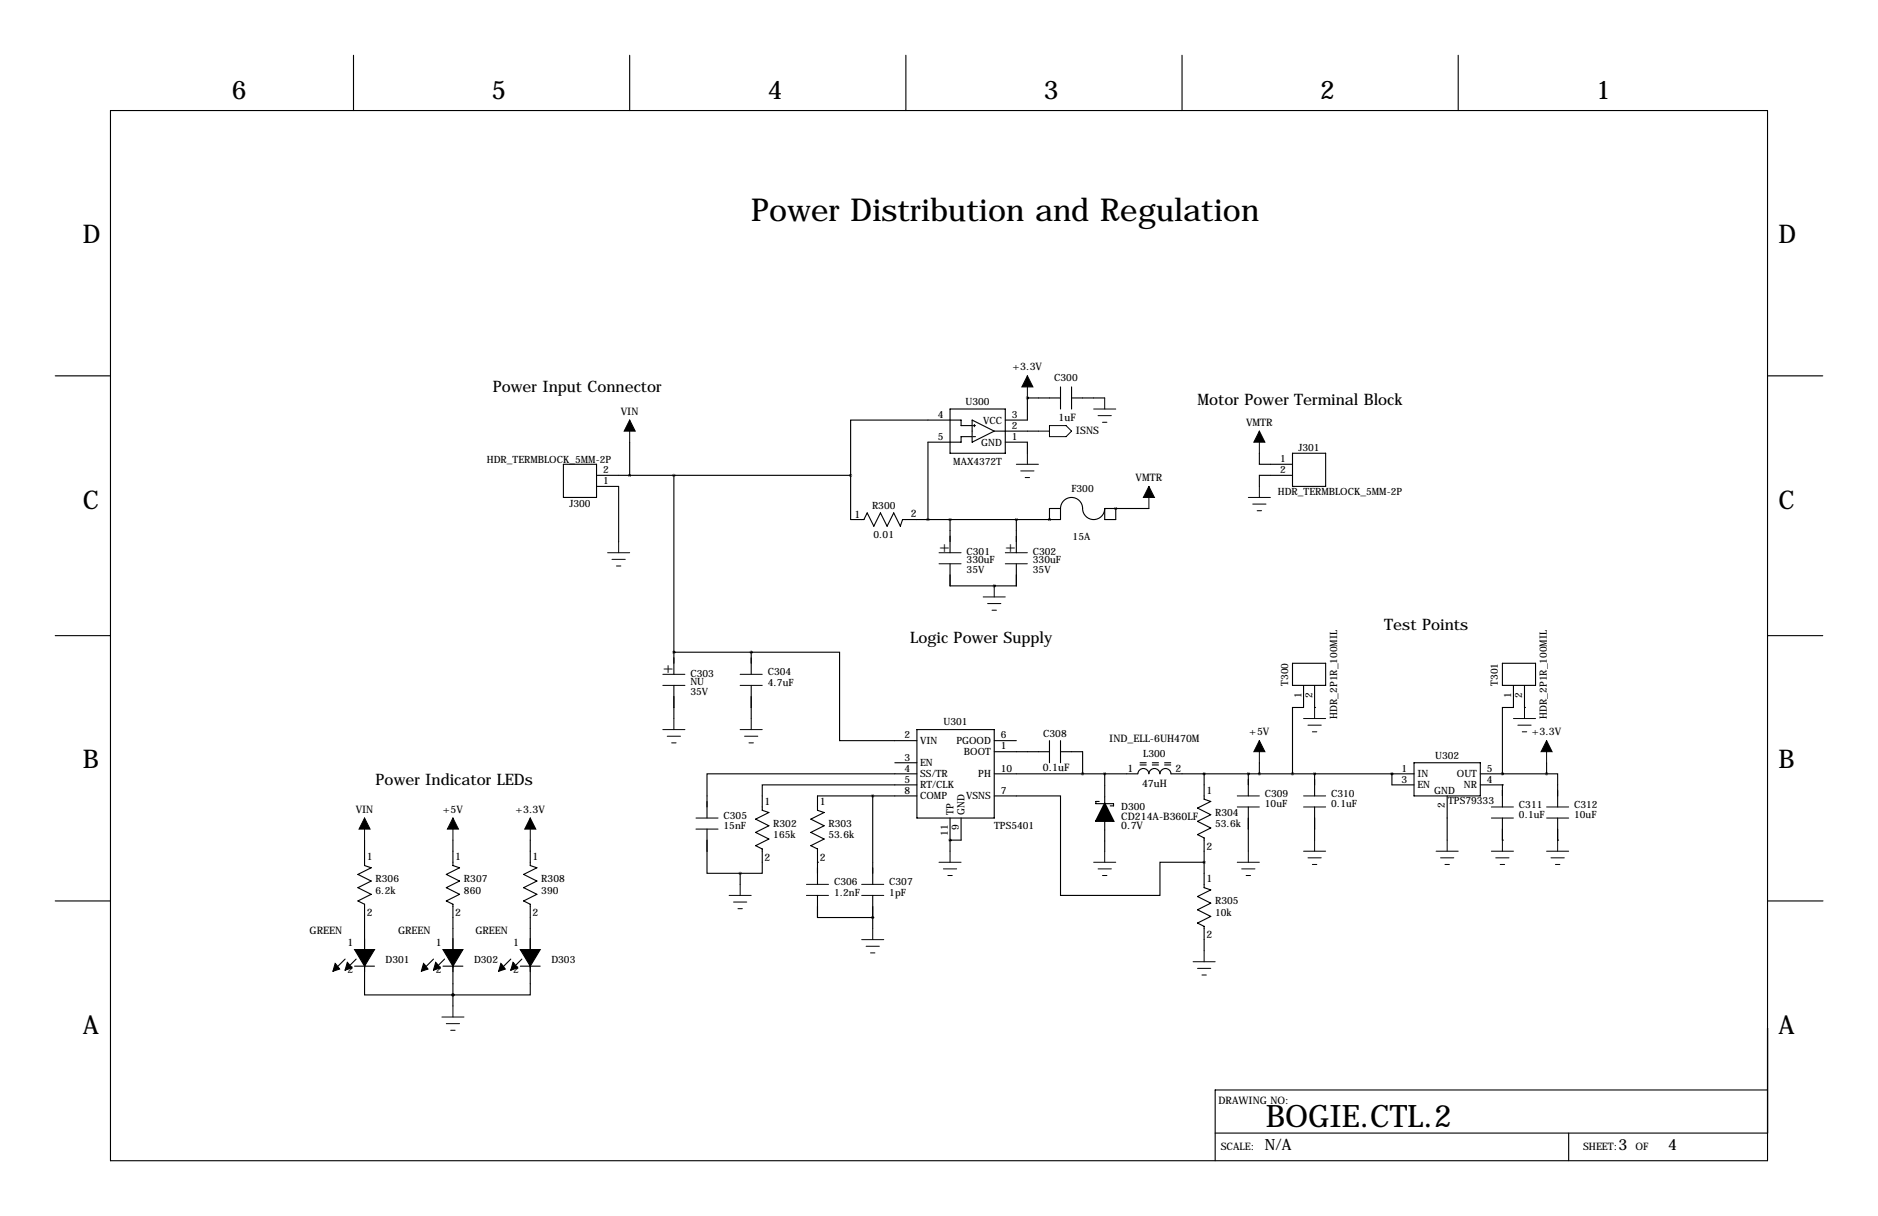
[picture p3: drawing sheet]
<svg xmlns="http://www.w3.org/2000/svg" width="432mm" height="279mm" viewBox="0 0 432 279" stroke-linecap="round" stroke-linejoin="round" font-family="sans-serif">
<g fill="none" stroke="#000" stroke-width=".25">
<path d="M81.3 12.7v12.7M144.8 12.7v12.7M208.3 12.7v12.7M271.8 12.7v12.7M335.3 12.7v12.7M25.4 25.4h381v241.3h-381zM12.7 86.4h12.7M218.4 94h12.7v10.1h-12.7zM223.5 97.8h-2.5v-1.3h-25.4v12.7M223.5 96.5l5.1 2.6-5.1 2.5zM223.8 97.8h.5M224 97.5v.5"/>
<path d="M228.6 99.1h10.2M236.2 91.4h.1M236.2 91.4v5.1h-5.1M236.2 91.4h7.6M243.8 88.9v5.1M246.4 91.4h7.6M246.4 88.9v5.1M406.4 86.4h12.7M129.5 106.7h7.7v7.6h-7.7zM137.2 109.2h7.6M137.2 111.8h5v12.7M144.8 101.6v7.6"/>
<path d="M144.8 109.2h50.8M154.9 109.2v45.7M195.6 109.2v10.2h3l.8-1.5 1.5 3 1.5-3 1.6 3 1.5-3 1.5 3 .5-1.5h36.3v-2.6M218.4 119.4v7.6M223.5 100.3h-2.5v1.3h-7.6v17.8M223.8 100.3h.5M231.1 101.6h5.1v2.5M233.7 119.4v7.6M241.3 119.4h.1M243.8 116.8a2.54 2.54 0 0 1 2.6-2.5 2.54 2.54 0 0 1 2.5 2.5 2.54 2.54 0 0 0 2.6 2.6 2.54 2.54 0 0 0 2.5-2.6M243.8 116.8h-2.5v2.6M254 116.8v2.6h2.5v-2.6"/>
<path d="M254 116.8h10.2M256.5 116.8h.1M289.6 104.1v2.6h7.6M297.2 109.2h-7.6v2.6M297.2 104.1h7.6v7.7h-7.6zM218.4 129.5v5.1h15.3v-5.1M228.6 134.6h.1M12.7 146h12.7M154.9 149.9h.1M154.9 157.5v7.6M154.9 149.9h17.8M172.7 149.9h20.3v20.3h17.8"/>
<path d="M172.7 149.9h.1M172.7 149.9v5M172.7 157.5v7.6M297.2 152.4h7.6v5.1h-7.6zM299.7 157.5v5.1h-2.5v15.2M302.3 157.5v5.1M345.4 152.4h7.7v5.1h-7.7zM348 157.5v5.1h-2.6v15.2M350.5 157.5v5.1M406.4 146h12.7M205.7 175.3h5.1M210.8 177.8h-48.2v10.2"/>
<path d="M210.8 167.6h17.8v20.4h-17.8zM228.6 177.8h33a1.27 1.27 0 0 1 1.3-1.2 1.27 1.27 0 0 1 1.3 1.2 1.27 1.27 0 0 1 1.2-1.2 1.27 1.27 0 0 1 1.3 1.2 1.27 1.27 0 0 1 1.3-1.2 1.27 1.27 0 0 1 1.2 1.2h55.9M228.6 170.2h5.1M228.6 172.7h12.7M241.3 170.2v5.1M243.8 170.2v5.1M243.8 172.7h5.1v5.1M254 177.8v6.8M276.9 177.8v5.8l1.5 .5-3.1 1.6 3.1 1.5-3.1 1.5 3.1 1.5-3.1 1.6 1.6 .7v11.5l1.5 .5-3.1 1.5 3.1 1.5-3.1 1.5 3.1 1.6-3.1 1.5 1.6 .8v5.5M287 177.8h.1M287 177.8v5.1M289.6 175.3v2.5"/>
<path d="M302.3 177.8h.1M302.3 162.6h.1M302.3 177.8v5.1M320 177.8h.1M320 177.8v2.5h5.1M325.1 175.3h15.3v7.6h-15.3zM340.4 177.8h15.2M345.4 177.8h.1M350.5 162.6h.1M355.6 177.8h2.5v7.6M355.6 175.3v2.5M83.8 193v5.9l1.5 .5-3 1.5 3 1.5-3 1.6 3 1.5-3 1.5 1.5 .8v20.8h20.3"/>
<path d="M104.1 193v5.9l1.6 .5-3.1 1.5 3.1 1.5-3.1 1.6 3.1 1.5-3.1 1.5 1.5 .8v23.3M121.9 193v5.9l1.5 .5-3 1.5 3 1.5-3 1.6 3 1.5-3 1.5 1.5 .8v20.8h-17.8M162.6 190.5v10.2h7.6M188 198.1h.1M200.7 182.9v20.3M210.8 180.3h-35.5v5.9l1.5 .5-3.1 1.5 3.1 1.5-3.1 1.6 3.1 1.5-3.1 1.5 1.6 .8v5.6h-5.1M210.8 182.9h-22.8v3.3l1.5 .5-3.1 1.5 3.1 1.5-3.1 1.6 3.1 1.5-3.1 1.5 1.6 .8v8.1M218.4 193h.1M218.4 188v7.6M221 188v5h-2.6M228.6 182.9h15.2v22.8h22.9v-7.6h10.2M252.7 184.1h-.7v.6h4v.5h-.7"/>
<path d="M254 188.7v6.9M287 185.4v10.2M302.3 185.4v7.6M332.7 182.9v10.1M340.4 180.3h5M345.4 180.3h.1M345.4 193h.1M345.4 180.3v5.1M345.4 188v5M358.1 193h.1M358.1 188v5M12.7 207h12.7"/>
<path d="M170.2 200.7v2.5M188 205.7v5.1h12.7M200.7 210.8h.1M200.7 205.7v7.7M406.5 207h12.7M79.3 220.4l-2.5 2.5M81.5 222h4.6M81.9 220.4l-2.6 2.5M99.7 220.4l-2.6 2.5M101.9 222h4.5M102.2 220.4l-2.5 2.5M104.1 228.6h.1"/>
<path d="M117.4 220.4l-2.5 2.5M119.6 222h4.6M120 220.4l-2.6 2.5M406.4 250.4h-127v16.3M279.4 260.3h127M360.7 260.3v6.4"/>
</g>
<path d="M262.1 175.8h7.6M262.1 175.3h7.6" fill="none" stroke="#000" stroke-width=".25" stroke-dasharray="1.4 1.4"/>
<g fill="none" stroke="#000" stroke-width=".23">
<path d="M144.8 96.5v5.1M236.2 86.4v5M238.8 99.1h2.5M241.3 97.8h3.8l1.3 1.3-1.3 1.2h-3.8zM251.5 94h5M252.5 95.5h3M253.5 97h1M254 91.4v2.6M289.6 99.1v5M233.7 106.7h5.1M234.7 108.2h3M235.7 109.7h1"/>
<path d="M236.2 104.1v2.6M264.2 111.8v5M287 114.3h5.1M288 115.8h3.1M289.1 117.3h1M289.6 111.8v2.5M139.7 127h5.1M140.7 128.5h3.1M141.7 130h1M142.2 124.5v2.5M215.9 127h5.1M215.9 129.5h5.1"/>
<path d="M226.1 137.2h5M227.1 138.7h3M228.6 134.6v2.6M231.1 127h5.1M231.1 129.5h5.1M152.4 154.9h5.1M152.4 157.5h5.1M170.2 154.9h5.1M170.2 157.5h5.1M228.1 140.2h1M152.4 167.6h5.1M153.4 169.2h3.1"/>
<path d="M154.4 170.7h1M154.9 165.1v2.5M170.2 167.6h5.1M171.2 169.2h3M172.2 170.7h1M172.7 165.1v2.5M289.6 170.2v5.1M299.7 165.1h5.1M300.7 166.6h3.1M301.8 168.1h1M302.3 162.6v2.5M348 165.1h5.1"/>
<path d="M349 166.6h3M350 168.1h1M350.5 162.6v2.5M355.6 170.2v5.1M83.8 188v5M104.1 188v5M121.9 188v5M160 188h5.1M160 190.5h5.1M215.9 198.1h5.1M216.9 199.6h3.1M218.4 195.6v2.5"/>
<path d="M251.5 198.1h5M252.5 199.6h3M254 195.6v2.5M284.5 182.9h5.1M284.5 185.4h5.1M284.5 198.1h5.1M285.5 199.6h3M287 195.6v2.5M299.7 182.9h5.1M299.7 185.4h5.1M299.7 195.6h5.1M300.7 197.1h3.1"/>
<path d="M301.8 198.6h1M302.3 193v2.6M330.2 195.6h5.1M331.2 197.1h3.1M332.2 198.6h1M332.7 193v2.6M342.9 185.4h5.1M342.9 188h5.1M342.9 195.6h5.1M343.9 197.1h3.1M344.9 198.6h1M345.4 193v2.6"/>
<path d="M355.6 185.4h5.1M355.6 188h5.1M355.6 195.6h5.1M356.6 197.1h3.1M357.6 198.6h1M358.1 193v2.6M167.6 205.7h5.1M168.7 207.3h3M169.7 208.8h1M170.2 203.2v2.5M185.4 203.2h5.1M185.4 205.7h5.1"/>
<path d="M198.1 203.2h5.1M198.1 205.7h5.1M198.1 215.9h5.1M199.1 217.4h3.1M200.2 218.9h1M200.7 213.4v2.5M217.9 201.2h1M253.5 201.2h1M276.9 218.4v2.6M286.5 201.2h1M101.6 233.7h5.1M102.6 235.2h3.1"/>
<path d="M103.6 236.7h1M104.1 231.1v2.6M274.3 221h5.1M275.3 222.5h3.1M276.4 224h1"/>
</g>
<path d="M254 184.6l2 4.1h-4z" fill="#000" stroke="#000" stroke-width=".38"/>
<path d="M83.8 218.2h2.3l-2.3 3.8zM81.5 218.2h2.3v3.8zM104.1 218.2h2.3l-2.3 3.8zM101.9 218.2h2.2v3.8zM121.9 218.2h2.3l-2.3 3.8zM119.6 218.2h2.3v3.8zM77.1 221.4l1 1.3-1.5 .5zM79.9 221.1l1 1.3-1.6 .5zM97.4 221.4l1 1.3-1.5 .5zM100.2 221.1l1 1.3-1.5 .5zM115.2 221.4l1 1.3-1.5 .5zM118 221.1l1 1.3-1.6 .5z" fill="#000" stroke="#000" stroke-width=".25"/>
<path d="M144.8 96.5l1.2 2.6h-2.5zM236.2 86.4l1.3 2.5h-2.6zM289.6 99.1l1.2 2.5h-2.5zM264.2 111.8l1.2 2.5h-2.5zM289.6 170.2l1.2 2.5h-2.5zM355.6 170.2l1.3 2.5h-2.6zM83.8 188l1.3 2.5h-2.6zM104.1 188l1.3 2.5h-2.5zM121.9 188l1.3 2.5h-2.6z" fill="#000" stroke="#000" stroke-width=".23"/>
<path d="M213.3 119.4a.05 .05 0 0 0 .1 0 .05 .05 0 0 0-.1 0zM256.5 116.8a.05 .05 0 0 0 .1 0 .05 .05 0 0 0-.1 0zM218.4 193a.05 .05 0 0 0 .1 0 .05 .05 0 0 0-.1 0zM276.8 198.1a.05 .05 0 0 0 .1 0 .05 .05 0 0 0-.1 0zM276.8 177.8a.05 .05 0 0 0 .1 0 .05 .05 0 0 0-.1 0zM200.6 210.8a.05 .05 0 0 0 .1 0 .05 .05 0 0 0-.1 0zM200.6 182.9a.05 .05 0 0 0 .1 0 .05 .05 0 0 0-.1 0zM289.5 177.8a.05 .05 0 0 0 .1 0 .05 .05 0 0 0-.1 0zM302.2 177.8a.05 .05 0 0 0 .1 0 .05 .05 0 0 0-.1 0zM345.4 177.8a.05 .05 0 0 0 .1 0 .05 .05 0 0 0-.1 0zM154.9 109.2a.05 .05 0 0 0 .1 0 .05 .05 0 0 0-.1 0zM154.9 149.9a.05 .05 0 0 0 .1 0 .05 .05 0 0 0-.1 0zM104.1 228.6a.05 .05 0 0 0 .1 0 .05 .05 0 0 0-.1 0zM104.1 228.6a.05 .05 0 0 0 .1 0 .05 .05 0 0 0-.1 0zM218.4 119.4a.05 .05 0 0 0 .1 0 .05 .05 0 0 0-.1 0zM320 177.8a.05 .05 0 0 0 .1 0 .05 .05 0 0 0-.1 0z" fill="#000" stroke="#000" stroke-width=".63"/>
<text font-size="7.3" x="172.7" y="50.8">Power Distribution and Regulation</text>
<text font-size="7.1" x="291" y="259">BOGIE.CTL.2</text>
<g font-size="5.9">
<text x="53.3" y="22.9">6</text>
<text x="113" y="22.9">5</text>
<text x="176.5" y="22.9">4</text>
<text x="240" y="22.9">3</text>
<text x="303.5" y="22.9">2</text>
<text x="367" y="22.9">1</text>
<text x="19" y="55.9">D</text>
<text x="408.9" y="55.9">D</text>
<text x="19" y="116.8">C</text>
<text x="408.9" y="116.8">C</text>
<text x="19" y="176.5">B</text>
<text x="408.9" y="176.5">B</text>
<text x="19" y="237.5">A</text>
<text x="408.9" y="237.5">A</text>
</g>
<g font-size="3.6">
<text x="113.3" y="90.2">Power Input Connector</text>
<text x="275.3" y="93">Motor Power Terminal Block</text>
<text x="215.9" y="126.7">+</text>
<text x="231.1" y="126.7">+</text>
<text x="209.3" y="147.8">Logic Power Supply</text>
<text x="318.3" y="144.8">Test Points</text>
<text x="152.4" y="154.7">+</text>
<text x="86.4" y="180.3">Power Indicator LEDs</text>
<text x="290.8" y="264.1">N/A</text>
<text x="372.1" y="264.1">3</text>
<text x="383.5" y="264.1">4</text>
</g>
<g font-size="2.4">
<text x="232.8" y="85.1">+3.3V</text>
<text x="142.7" y="95.2">VIN</text>
<text x="243.4" y="96.7">1uF</text>
<text x="247.4" y="99.8">ISNS</text>
<text x="286.5" y="97.8">VMTR</text>
<text x="261.1" y="110.5">VMTR</text>
<text x="196.4" y="119">1</text>
<text x="209.5" y="118.9">2</text>
<text x="255" y="170.6">IND_ELL-6UH470M</text>
<text x="287.3" y="168.9">+5V</text>
<text x="352.2" y="168.9">+3.3V</text>
<text x="239.8" y="177.2">0.1uF</text>
<text x="259.2" y="177.3">1</text>
<text x="270.3" y="177.3">2</text>
<text x="175.8" y="184.9">1</text>
<text x="188.5" y="184.9">1</text>
<text x="262.6" y="180.7">47uH</text>
<text x="277.4" y="182.4">1</text>
<text x="81.8" y="186.7">VIN</text>
<text x="101.8" y="186.7">+5V</text>
<text x="118.5" y="186.7">+3.3V</text>
<text x="257.8" y="188.3">CD214A-B360LF</text>
<text x="257.8" y="190.6">0.7V</text>
<text x="84.3" y="197.6">1</text>
<text x="104.6" y="197.6">1</text>
<text x="122.4" y="197.6">1</text>
<text x="175.8" y="197.7">2</text>
<text x="188.5" y="197.7">2</text>
<text x="277.4" y="195.2">2</text>
<text x="277.4" y="202.7">1</text>
<text x="71.2" y="214.6">GREEN</text>
<text x="84.3" y="210.4">2</text>
<text x="91.5" y="214.6">GREEN</text>
<text x="104.6" y="210.4">2</text>
<text x="109.3" y="214.6">GREEN</text>
<text x="122.4" y="210.4">2</text>
<text x="277.4" y="215.5">2</text>
<text x="79.9" y="217.3">1</text>
<text x="100.2" y="217.3">1</text>
<text x="118" y="217.3">1</text>
<text x="79.9" y="223.5">2</text>
<text x="100.2" y="223.5">2</text>
<text x="118" y="223.5">2</text>
<text x="280.2" y="253.7">DRAWING NO:</text>
<text x="280.7" y="264.2">SCALE:</text>
<text x="364" y="264.2">SHEET:</text>
<text x="376.1" y="264.2">OF</text>
</g>
<g font-size="2.3">
<text x="242.4" y="87.6">C300</text>
<text x="222" y="93">U300</text>
<text x="215.6" y="96">4</text>
<text x="215.6" y="101.1">5</text>
<text x="226" y="97.3">VCC</text>
<text x="232.7" y="96">3</text>
<text x="232.7" y="98.6">2</text>
<text x="232.7" y="101.1">1</text>
<text x="111.9" y="106.4">HDR_TERMBLOCK_5MM-2P</text>
<text x="219.2" y="106.8">MAX4372T</text>
<text x="225.6" y="102.4">GND</text>
<text x="294.3" y="106.2">1</text>
<text x="298.6" y="103.6">J301</text>
<text x="138.7" y="111.3">1</text>
<text x="138.7" y="108.7">2</text>
<text x="246.4" y="113">F300</text>
<text x="293.8" y="113.6">HDR_TERMBLOCK_5MM-2P</text>
<text x="294.3" y="108.7">2</text>
<text x="130.9" y="116.4">J300</text>
<text x="200.5" y="116.8">R300</text>
<text x="200.8" y="123.5">0.01</text>
<text x="246.6" y="124">15A</text>
<text x="222.2" y="127.5">C301</text>
<text x="222.2" y="131.7">35V</text>
<text x="222.2" y="129.4">330uF</text>
<text x="237.5" y="127.5">C302</text>
<text x="237.5" y="131.7">35V</text>
<text x="237.5" y="129.4">330uF</text>
<text x="158.7" y="155.4">C303</text>
<text x="176.5" y="155.2">C304</text>
<text x="158.7" y="159.6">35V</text>
<text x="158.7" y="157.3">NU</text>
<text x="176.5" y="157.6">4.7uF</text>
<text x="296.2" y="157.6" transform="rotate(-90 296.2 157.6)">T300</text>
<text x="299.2" y="160.3" transform="rotate(-90 299.2 160.3)">1</text>
<text x="301.8" y="160.3" transform="rotate(-90 301.8 160.3)">2</text>
<text x="344.4" y="157.6" transform="rotate(-90 344.4 157.6)">T301</text>
<text x="347.5" y="160.3" transform="rotate(-90 347.5 160.3)">1</text>
<text x="350" y="160.3" transform="rotate(-90 350 160.3)">2</text>
<text x="216.9" y="166.6">U301</text>
<text x="307.4" y="165.2" transform="rotate(-90 307.4 165.2)">HDR_2P1R_100MIL</text>
<text x="355.7" y="165.2" transform="rotate(-90 355.7 165.2)">HDR_2P1R_100MIL</text>
<text x="208" y="169.7">2</text>
<text x="211.6" y="171">VIN</text>
<text x="219.9" y="171">PGOOD</text>
<text x="221.6" y="173.5">BOOT</text>
<text x="230.1" y="169.7">6</text>
<text x="230.1" y="172.2">1</text>
<text x="239.9" y="169.4">C308</text>
<text x="262.9" y="174">L300</text>
<text x="208" y="174.8">3</text>
<text x="208" y="177.3">4</text>
<text x="208" y="179.8">5</text>
<text x="211.6" y="176.1">EN</text>
<text x="211.6" y="178.6">SS/TR</text>
<text x="224.9" y="178.6">PH</text>
<text x="230.1" y="177.3">10</text>
<text x="322.3" y="177.3">1</text>
<text x="322.3" y="179.8">3</text>
<text x="325.9" y="178.6">IN</text>
<text x="330" y="174.5">U302</text>
<text x="335" y="178.6">OUT</text>
<text x="341.9" y="177.3">5</text>
<text x="341.9" y="179.8">4</text>
<text x="208" y="182.4">8</text>
<text x="211.6" y="181.1">RT/CLK</text>
<text x="211.6" y="183.7">COMP</text>
<text x="222.2" y="183.7">VSNS</text>
<text x="230.1" y="182.4">7</text>
<text x="290.8" y="183.1">C309</text>
<text x="290.8" y="185.5">10uF</text>
<text x="306.1" y="183.1">C310</text>
<text x="306.1" y="185.5">0.1uF</text>
<text x="325.9" y="181.1">EN</text>
<text x="329.8" y="182.4">GND</text>
<text x="332.2" y="185.7" transform="rotate(-90 332.2 185.7)">2</text>
<text x="333" y="184.7">TPS79333</text>
<text x="336.6" y="181.1">NR</text>
<text x="349.2" y="185.7">C311</text>
<text x="361.9" y="185.7">C312</text>
<text x="166.4" y="188.2">C305</text>
<text x="166.4" y="190.6">15nF</text>
<text x="177.8" y="190">R302</text>
<text x="190.5" y="190">R303</text>
<text x="219.2" y="187.2" transform="rotate(-90 219.2 187.2)">TP</text>
<text x="220.5" y="190.8" transform="rotate(-90 220.5 190.8)">9</text>
<text x="221.8" y="187.2" transform="rotate(-90 221.8 187.2)">GND</text>
<text x="228.6" y="190.6">TPS5401</text>
<text x="257.8" y="186.1">D300</text>
<text x="279.4" y="187.5">R304</text>
<text x="279.4" y="190.1">53.6k</text>
<text x="349.2" y="188">0.1uF</text>
<text x="361.9" y="188">10uF</text>
<text x="177.8" y="192.6">165k</text>
<text x="190.5" y="192.6">53.6k</text>
<text x="217.9" y="192.1" transform="rotate(-90 217.9 192.1)">11</text>
<text x="86.4" y="202.7">R306</text>
<text x="106.7" y="202.7">R307</text>
<text x="124.5" y="202.7">R308</text>
<text x="191.8" y="203.5">C306</text>
<text x="204.5" y="203.5">C307</text>
<text x="86.4" y="205.3">6.2k</text>
<text x="106.7" y="205.3">860</text>
<text x="124.5" y="205.3">390</text>
<text x="191.8" y="205.8">1.2nF</text>
<text x="204.5" y="205.8">1pF</text>
<text x="279.4" y="207.8">R305</text>
<text x="279.4" y="210.4">10k</text>
<text x="88.7" y="221.3">D301</text>
<text x="109" y="221.3">D302</text>
<text x="126.8" y="221.3">D303</text>
</g>
</svg>
